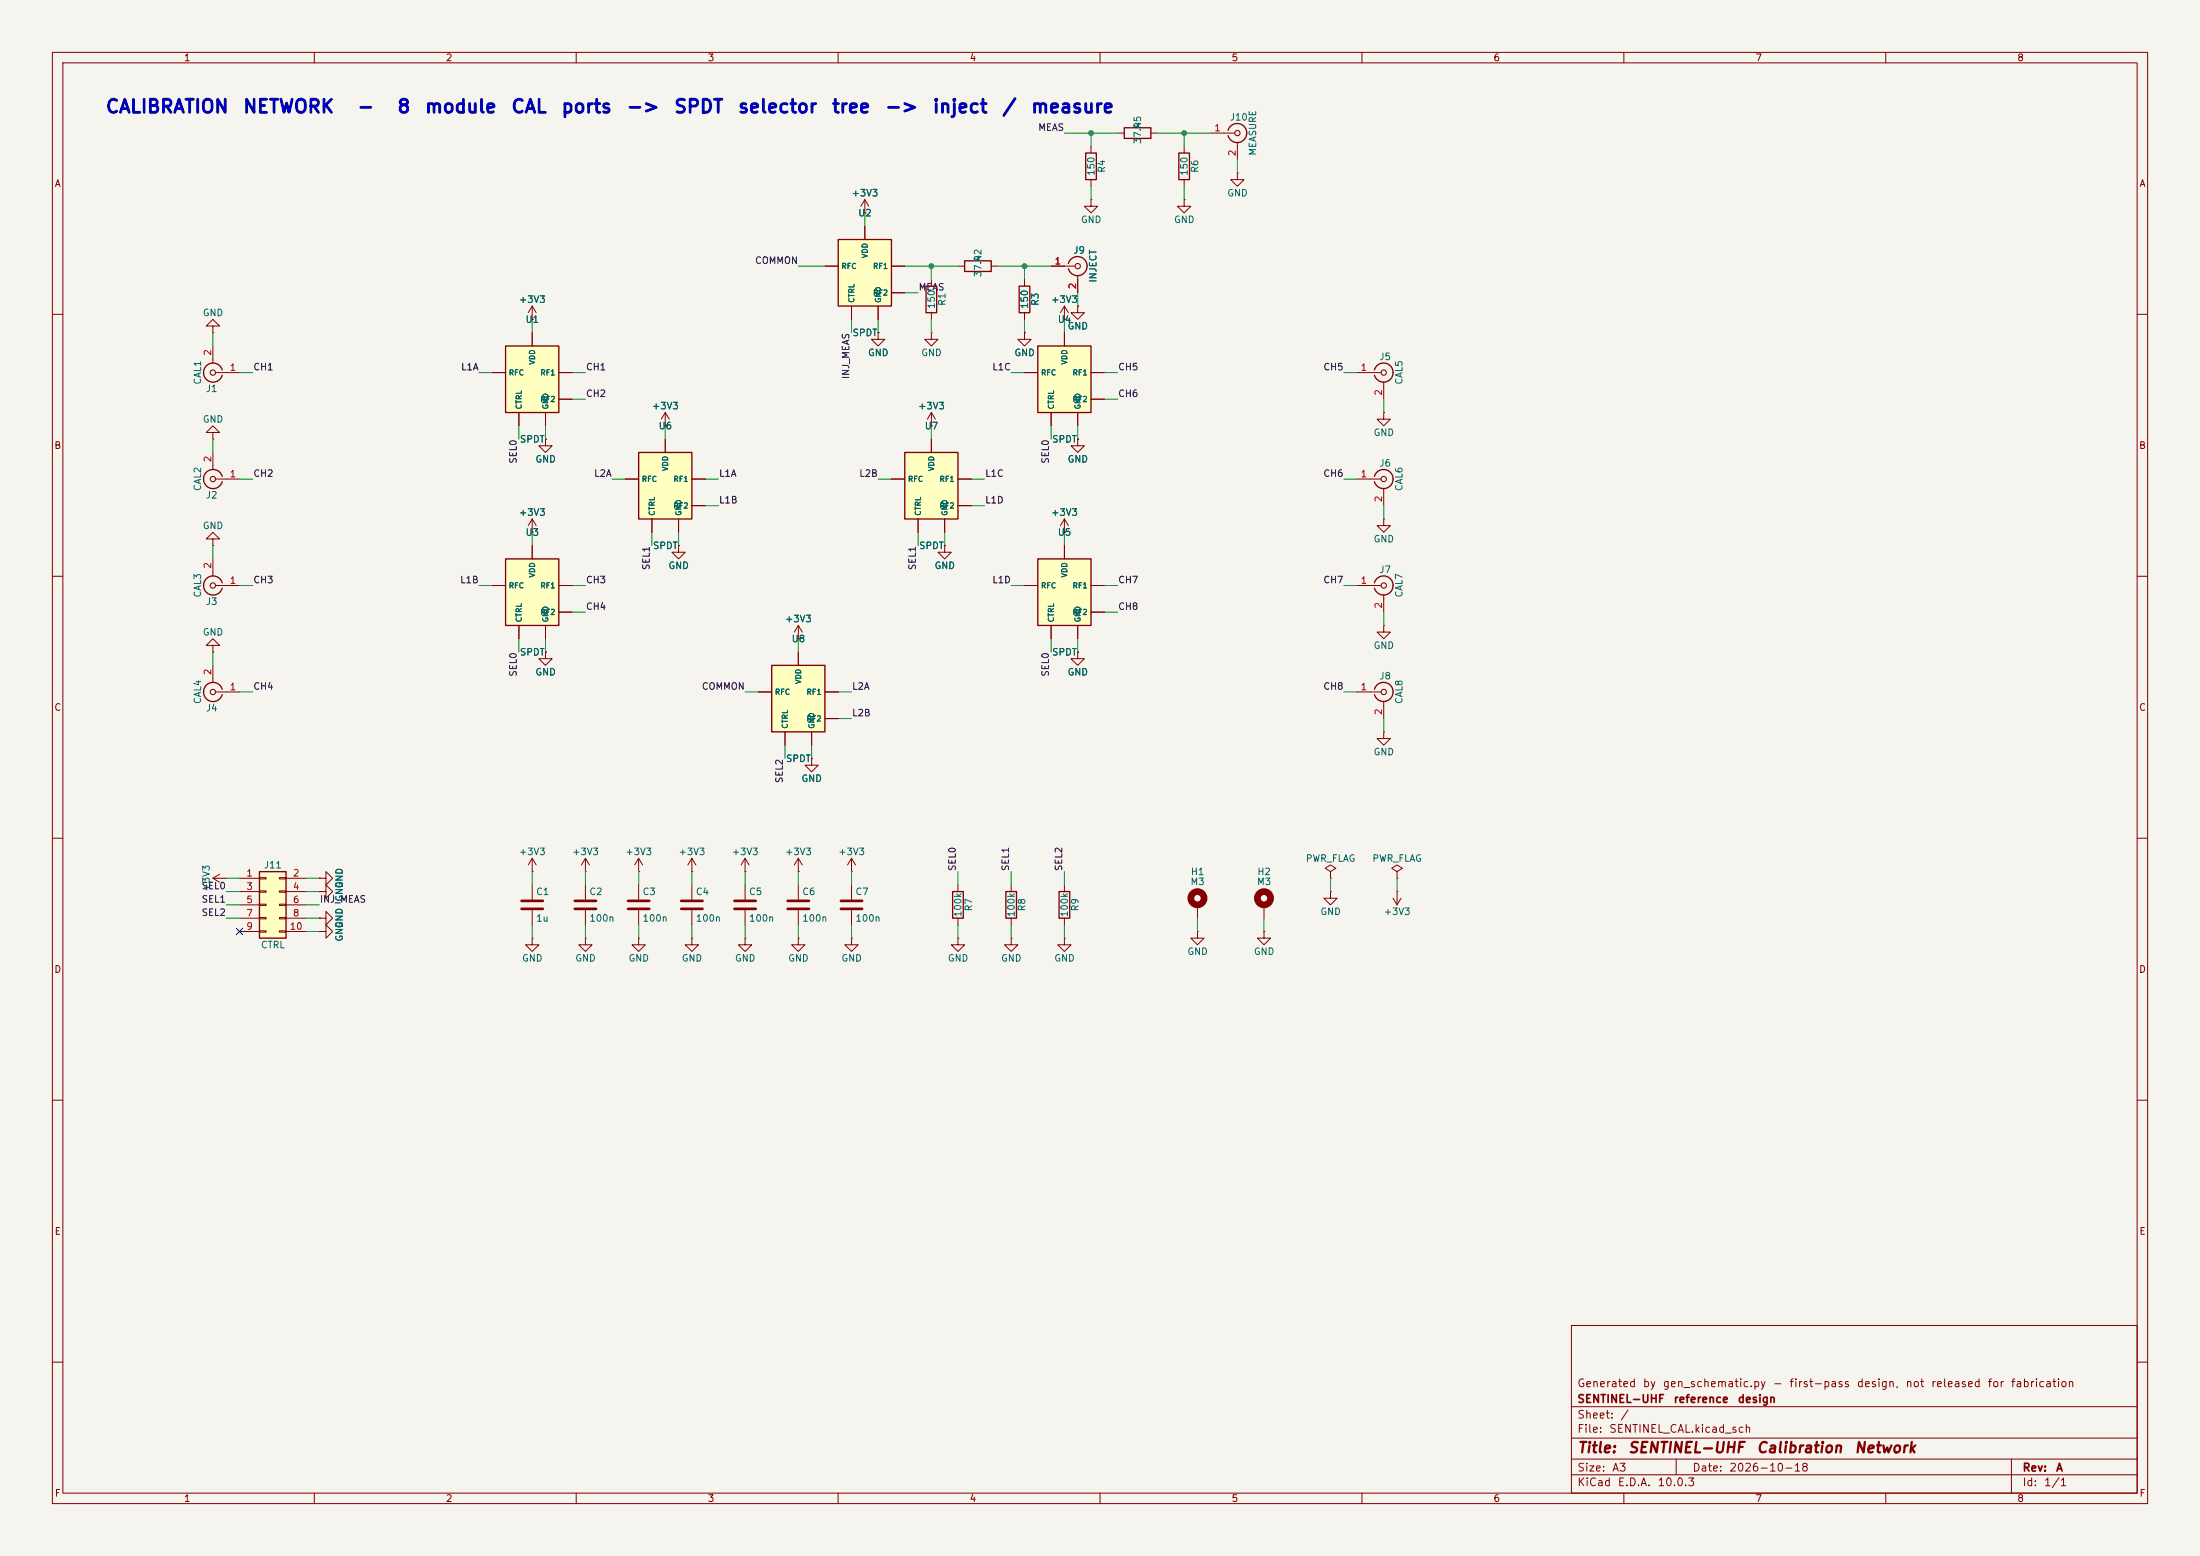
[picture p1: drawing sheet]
<svg xmlns="http://www.w3.org/2000/svg" width="420mm" height="297mm" viewBox="0 0 420 297" stroke-linecap="round" stroke-linejoin="round" font-family="sans-serif">
<path d="M0 0h420v297h-420z" fill="#f5f4ef" stroke="#f5f4ef" stroke-width=".19"/>
<g fill="none" stroke="#840000" stroke-width=".19">
<path d="M10 10h400v277h-400zM12 12h396v273h-396zM60 10v2M110 10v2M160 10v2M210 10v2M260 10v2M310 10v2M360 10v2M10 60h2M40.6 66v3.3M41.1 71.1h4.6"/>
<path d="M127 78.7l-.8 1.3M127 78.7l.8 1.3M127 78.7v2.6M408 60h2M40.6 82.6h1.3l-1.3-1.3-1.2 1.3h1.2v1.2M40.6 83.8h.1M40.6 86.4v3.3M41.1 91.4h4.6M127 81.3h.1M10 110h2M40.6 102.9h1.3l-1.3-1.3-1.2 1.3h1.2v1.2M40.6 104.1h.1"/>
<path d="M40.6 106.7v3.3M41.1 111.8h4.6M408 110h2M40.6 123.2h1.3l-1.3-1.3-1.2 1.3h1.2v1.3M40.6 124.5h.1M40.6 127v3.3M41.1 132.1h4.6M259.1 132.1h4.6M264.2 139.7v1.3h1.2l-1.2 1.2-1.3-1.2h1.3M264.2 139.7h.1M264.2 133.9v3.3M10 160h2"/>
<path d="M154.9 144.8v1.3h1.3l-1.3 1.2-1.2-1.2h1.2M154.9 144.8h.1M408 160h2M40.6 167.6l1.3 .8M40.6 167.6h2.6M41.9 166.9l-1.3 .7M43.2 167.6h.1M132.1 166.4h.1M132.1 163.8v2.6M132.1 168.9v2.8M132.1 173.7v2.8M132.1 163.8l-.8 1.3"/>
<path d="M132.1 163.8l.7 1.3M142.2 166.4h.1M142.2 163.8l-.7 1.3M142.2 163.8l.8 1.3M142.2 163.8v2.6M152.4 179.1v1.2h1.3l-1.3 1.3-1.3-1.3h1.3M152.4 179.1h.1M152.4 166.4h.1M152.4 163.8v2.6M152.4 168.9v2.8M152.4 173.7v2.8M152.4 163.8l-.8 1.3"/>
<path d="M152.4 163.8l.8 1.3M162.6 179.1v1.2h1.2l-1.2 1.3-1.3-1.3h1.3M162.6 179.1h.1M162.6 166.4h.1M162.6 163.8v2.6M162.6 168.9v2.8M162.6 173.7v2.8M162.6 163.8l-.8 1.3M162.6 163.8l.7 1.3M182.9 179.1v1.2h1.2l-1.2 1.3-1.3-1.3h1.3M182.9 179.1h.1M182.9 168.9v1.3"/>
<path d="M182.9 175.3v1.2M193 179.1v1.2h1.3l-1.3 1.3-1.2-1.3h1.2M193 179.1h.1M193 168.9v1.3M193 175.3v1.2M203.2 179.1v1.2h1.3l-1.3 1.3-1.3-1.3h1.3M203.2 179.1h.1M203.2 168.9v1.3M203.2 175.3v1.2M228.6 177.8v1.3h1.3l-1.3 1.2-1.3-1.2h1.3M228.6 177.8h.1M228.6 172.7v2.6"/>
<path d="M241.3 177.8v1.3h1.3l-1.3 1.2-1.3-1.2h1.3M241.3 177.8h.1M241.3 172.7v2.6M10 210h2M408 210h2M300 253h108v32h-108zM10 260h2M300 278.5h108M300 274.5h108M300 268.5h108M320 278.5v3M384 278.5v6.5"/>
<path d="M408 260h2M60 285v2M110 285v2M160 285v2M210 285v2M260 285v2M300 281.5h108M310 285v2M360 285v2"/>
</g>
<path d="M42.4 70.6a1.81 1.81 0 0 0-2.8-1 1.81 1.81 0 0 0 0 3 1.81 1.81 0 0 0 2.8-1M42.4 90.9a1.81 1.81 0 0 0-2.8-.9 1.81 1.81 0 0 0 0 2.9 1.81 1.81 0 0 0 2.8-1M42.4 111.3a1.81 1.81 0 0 0-2.8-1 1.81 1.81 0 0 0 0 2.9 1.81 1.81 0 0 0 2.8-.9M42.4 131.6a1.81 1.81 0 0 0-2.8-1 1.81 1.81 0 0 0 0 3 1.81 1.81 0 0 0 2.8-1M262.4 131.6a1.81 1.81 0 0 1 2.8-1 1.81 1.81 0 0 1 0 2.9 1.81 1.81 0 0 1-2.8-.9M181.9 170.2h2v5.1h-2zM192 170.2h2.1v5.1h-2.1zM202.2 170.2h2v5.1h-2z" fill="none" stroke="#840000" stroke-width=".25"/>
<g fill="none" stroke="#840000" stroke-width=".2">
<circle cx="40.6" cy="71.1" r=".51"/>
<circle cx="40.6" cy="91.4" r=".51"/>
<circle cx="40.6" cy="111.8" r=".51"/>
<circle cx="40.6" cy="132.1" r=".51"/>
<circle cx="264.2" cy="132.1" r=".51"/>
</g>
<path d="M130 172h4.1M130 173.5h4.1M150.4 172h4M150.4 173.5h4M160.5 172h4.1M160.5 173.5h4.1" fill="none" stroke="#840000" stroke-width=".51"/>
<g fill="none" stroke="#840000" stroke-width="1.3">
<circle cx="228.6" cy="171.4" r="1.27"/>
<circle cx="241.3" cy="171.4" r="1.27"/>
</g>
<path d="M49.5 166.4h5.1v12.7h-5.1z" fill="#ffffc2"/>
<path d="M49.5 166.4h5.1v12.7h-5.1z" fill="none" stroke="#840000" stroke-width=".25"/>
<g fill="none" stroke="#840000" stroke-width=".19">
<path d="M45.7 167.6h3.8M45.7 170.2h3.8M45.7 172.7h3.8M45.7 175.3h3.8M45.7 177.8h3.8M49.5 167.5h1.3v.3h-1.3zM49.5 170.1h1.3v.2h-1.3zM49.5 172.6h1.3v.2h-1.3zM49.5 175.1h1.3v.3h-1.3zM49.5 177.7h1.3v.2h-1.3zM53.3 167.5h1.3v.3h-1.3zM53.3 170.1h1.3v.2h-1.3z"/>
<path d="M53.3 172.6h1.3v.2h-1.3zM53.3 175.1h1.3v.3h-1.3zM53.3 177.7h1.3v.2h-1.3zM54.6 167.6h3.8M54.6 170.2h3.8M54.6 172.7h3.8M54.6 175.3h3.8M54.6 177.8h3.8"/>
</g>
<path d="M198.1 106.7h10.2v12.7h-10.2z" fill="#ffffc2"/>
<path d="M198.1 106.7h10.2v12.7h-10.2z" fill="none" stroke="#840000" stroke-width=".25"/>
<g fill="none" stroke="#840000" stroke-width=".19">
<path d="M101.6 58.4l-.8 1.3M101.6 58.4l.8 1.3M101.6 58.4v2.6M101.6 61h.1M104.1 83.8v1.3h1.3l-1.3 1.3-1.2-1.3h1.2M104.1 83.8h.1M195.6 111.8h2.5M200.7 119.4v2.5M203.2 104.1v2.6M205.7 119.4v2.5M208.3 111.8h2.5M208.3 116.8h2.5"/>
<path d="M254 166.4l1-.7-1-.6-1 .6 1 .7v1.2M254 167.6h.1M254 170.2v1.3h1.3l-1.3 1.2-1.3-1.2h1.3M254 170.2h.1M265.9 171.5l.8 1.2M266.7 166.4l1-.7-1-.6-1 .6 1 .7v1.2M266.7 167.6h.1M266.7 170.2h.1M266.7 170.2v2.5M267.5 171.5l-.8 1.2"/>
</g>
<path d="M160 45.7h10.2v12.7h-10.2z" fill="#ffffc2"/>
<path d="M207.3 29.2h2v5.1h-2zM214.6 24.4h5.1v2h-5.1zM225 29.2h2.1v5.1h-2.1zM234.4 24.9a1.81 1.81 0 0 1 2.8-1 1.81 1.81 0 0 1 0 3 1.81 1.81 0 0 1-2.7-1M160 45.7h10.2v12.7h-10.2z" fill="none" stroke="#840000" stroke-width=".25"/>
<g fill="none" stroke="#840000" stroke-width=".19">
<path d="M165.1 38.1v2.5M165.1 38.1l-.8 1.3M165.1 38.1l.8 1.3M208.3 38.1v1.3h1.2l-1.2 1.2-1.3-1.2h1.3M208.3 38.1h.1M208.3 27.9v1.3M208.3 34.3v1.3M213.4 25.4h1.2M219.7 25.4h1.3M226.1 38.1v1.3h1.2l-1.2 1.2-1.3-1.2h1.3M226.1 38.1h.1M226.1 27.9v1.3"/>
<path d="M226.1 34.3v1.3M231.1 25.4h4.6M236.2 33v1.3h1.3l-1.3 1.3-1.3-1.3h1.3M236.2 33h.1M236.2 27.2v3.3M157.5 50.8h2.5M162.6 58.4v2.6M165.1 40.6h.1M165.1 43.2v2.5M167.6 58.4v2.6M170.2 50.8h2.5M170.2 55.9h2.5"/>
<path d="M40.6 62.2h1.3l-1.3-1.2-1.2 1.2h1.2v1.3M40.6 63.5h.1M167.6 63.5v1.3h1.3l-1.3 1.2-1.2-1.2h1.2M167.6 63.5h.1M129.5 104.1v1.3h1.3l-1.3 1.3-1.2-1.3h1.2M129.5 104.1h.1"/>
</g>
<circle cx="236.2" cy="25.4" r=".51" fill="none" stroke="#840000" stroke-width=".2"/>
<path d="M172.7 86.4h10.2v12.7h-10.2z" fill="#ffffc2"/>
<path d="M172.7 86.4h10.2v12.7h-10.2z" fill="none" stroke="#840000" stroke-width=".25"/>
<path d="M170.2 91.4h2.5M175.3 99.1v2.5M177.8 83.8v2.6M180.3 99.1v2.5M182.9 91.4h2.5M182.9 96.5h2.5" fill="none" stroke="#840000" stroke-width=".19"/>
<path d="M96.5 106.7h10.2v12.7h-10.2z" fill="#ffffc2"/>
<path d="M96.5 106.7h10.2v12.7h-10.2z" fill="none" stroke="#840000" stroke-width=".25"/>
<path d="M101.6 99.1v2.5M101.6 99.1l-.8 1.2M101.6 99.1l.8 1.2M94 111.8h2.5M99.1 119.4v2.5M101.6 101.6h.1M101.6 104.1v2.6M104.1 119.4v2.5M106.7 111.8h2.5M106.7 116.8h2.5M104.1 124.5v1.2h1.3l-1.3 1.3-1.2-1.3h1.2M104.1 124.5h.1" fill="none" stroke="#840000" stroke-width=".19"/>
<path d="M147.3 127h10.2v12.7h-10.2z" fill="#ffffc2"/>
<path d="M147.3 127h10.2v12.7h-10.2z" fill="none" stroke="#840000" stroke-width=".25"/>
<path d="M152.4 119.4v2.5M152.4 119.4l-.8 1.3M152.4 119.4l.8 1.3M180.3 104.1v1.3h1.3l-1.3 1.3-1.2-1.3h1.2M180.3 104.1h.1M144.8 132.1h2.5M149.9 139.7v2.5M152.4 121.9h.1M152.4 124.5v2.5M154.9 139.7v2.5M157.5 132.1h2.5M157.5 137.2h2.5" fill="none" stroke="#840000" stroke-width=".19"/>
<path d="M96.5 66h10.2v12.7h-10.2z" fill="#ffffc2"/>
<path d="M96.5 66h10.2v12.7h-10.2zM262.4 90.9a1.81 1.81 0 0 1 2.8-1 1.81 1.81 0 0 1 0 3 1.81 1.81 0 0 1-2.8-1M262.4 111.3a1.81 1.81 0 0 1 2.8-1 1.81 1.81 0 0 1 0 2.9 1.81 1.81 0 0 1-2.8-.9" fill="none" stroke="#840000" stroke-width=".25"/>
<g fill="none" stroke="#840000" stroke-width=".19">
<path d="M94 71.1h2.5M99.1 78.7v2.6M101.6 63.5v2.5M104.1 78.7v2.6M106.7 71.1h2.5M106.7 76.2h2.5M259.1 91.4h4.6M264.2 99.1v1.2h1.2l-1.2 1.3-1.3-1.3h1.3M264.2 99.1h.1M264.2 93.2v3.3M259.1 111.8h4.6M264.2 113.5v3.3"/>
<path d="M205.7 124.5v1.2h1.3l-1.3 1.3-1.2-1.3h1.2M205.7 124.5h.1"/>
</g>
<g fill="none" stroke="#840000" stroke-width=".2">
<circle cx="264.2" cy="91.4" r=".51"/>
<circle cx="264.2" cy="111.8" r=".51"/>
</g>
<path d="M121.9 86.4h10.2v12.7h-10.2z" fill="#ffffc2"/>
<path d="M184.1 49.8h5.1v2h-5.1zM194.6 54.6h2v5.1h-2zM262.4 70.6a1.81 1.81 0 0 1 2.8-1 1.81 1.81 0 0 1 0 3 1.81 1.81 0 0 1-2.8-1M121.9 86.4h10.2v12.7h-10.2z" fill="none" stroke="#840000" stroke-width=".25"/>
<g fill="none" stroke="#840000" stroke-width=".19">
<path d="M182.9 50.8h1.2M189.2 50.8h1.3M195.6 53.3v1.3M195.6 59.7v1.3M259.1 71.1h4.6M264.2 78.7v1.3h1.2l-1.2 1.3-1.3-1.3h1.3M264.2 78.7h.1M264.2 72.9v3.3M119.4 91.4h2.5M124.5 99.1v2.5M127 83.8v2.6M129.5 99.1v2.5"/>
<path d="M132.1 91.4h2.5M132.1 96.5h2.5M203.2 99.1l-.8 1.2M203.2 99.1l.8 1.2M203.2 99.1v2.5M205.7 83.8v1.3h1.3l-1.3 1.3-1.2-1.3h1.2M205.7 83.8h.1M203.2 101.6h.1M264.2 119.4v1.3h1.2l-1.2 1.2-1.3-1.2h1.3M264.2 119.4h.1M61 167.6h1.2v-1.2l1.3 1.2-1.3 1.3v-1.3M61 167.6h.1"/>
<path d="M61 170.2h1.2v-1.3l1.3 1.3-1.3 1.3v-1.3M61 170.2h.1M111.8 179.1v1.2h1.2l-1.2 1.3-1.3-1.3h1.3M111.8 179.1h.1M111.8 166.4h.1M111.8 163.8v2.6M111.8 168.9v2.8M111.8 173.7v2.8M111.8 163.8l-.8 1.3M111.8 163.8l.7 1.3M121.9 166.4h.1M121.9 179.1v1.2h1.3l-1.3 1.3-1.3-1.3h1.3"/>
<path d="M121.9 179.1h.1M121.9 163.8l-.7 1.3M121.9 163.8l.8 1.3M121.9 163.8v2.6M121.9 168.9v2.8M121.9 173.7v2.8"/>
</g>
<circle cx="264.2" cy="71.1" r=".51" fill="none" stroke="#840000" stroke-width=".2"/>
<path d="M109.7 172h4.1M109.7 173.5h4.1M119.9 172h4.1M119.9 173.5h4.1" fill="none" stroke="#840000" stroke-width=".51"/>
<path d="M198.1 66h10.2v12.7h-10.2z" fill="#ffffc2"/>
<path d="M176.8 54.6h2v5.1h-2zM204 50.3a1.81 1.81 0 0 1 2.7-1 1.81 1.81 0 0 1 .1 3 1.81 1.81 0 0 1-2.8-1M198.1 66h10.2v12.7h-10.2z" fill="none" stroke="#840000" stroke-width=".25"/>
<g fill="none" stroke="#840000" stroke-width=".19">
<path d="M157.5 50.8h2.5M162.6 58.4v2.6M165.1 40.6h.1M165.1 43.2v2.5M167.6 58.4v2.6M170.2 50.8h2.5M170.2 55.9h2.5M177.8 53.3v1.3M177.8 59.7v1.3M195.6 53.3v1.3M195.6 59.7v1.3M200.7 50.8h4.5"/>
<path d="M203.2 58.4v2.6M203.2 58.4l-.8 1.3M203.2 58.4l.8 1.3M205.7 58.4v1.3h1.3l-1.3 1.3-1.2-1.3h1.2M205.7 58.4h.1M205.7 52.6v3.3M94 71.1h2.5M99.1 78.7v2.6M101.6 61h.1M101.6 63.5v2.5M104.1 78.7v2.6M106.7 71.1h2.5"/>
<path d="M106.7 76.2h2.5M167.6 63.5h.1M177.8 63.5v1.3h1.3l-1.3 1.2-1.3-1.2h1.3M177.8 63.5h.1M177.8 78.7v2.6M177.8 78.7l-.8 1.3M177.8 78.7l.8 1.3M195.6 63.5v1.3h1.2l-1.2 1.2-1.3-1.2h1.3M195.6 63.5h.1M195.6 71.1h2.5M200.7 78.7v2.6M203.2 61h.1"/>
<path d="M203.2 63.5v2.5M205.7 78.7v2.6M208.3 71.1h2.5M208.3 76.2h2.5M104.1 83.8h.1M119.4 91.4h2.5M124.5 99.1v2.5M127 81.3h.1M127 83.8v2.6M129.5 99.1v2.5M132.1 91.4h2.5M132.1 96.5h2.5"/>
<path d="M170.2 91.4h2.5M175.3 99.1v2.5M177.8 81.3h.1M177.8 83.8v2.6M180.3 99.1v2.5M182.9 91.4h2.5M182.9 96.5h2.5M205.7 83.8h.1M94 111.8h2.5M99.1 119.4v2.5M101.6 101.6h.1M101.6 104.1v2.6"/>
<path d="M104.1 119.4v2.5M106.7 111.8h2.5M106.7 116.8h2.5M129.5 104.1h.1M180.3 104.1h.1M195.6 111.8h2.5M200.7 119.4v2.5M203.2 101.6h.1M203.2 104.1v2.6M205.7 119.4v2.5M208.3 111.8h2.5M208.3 116.8h2.5"/>
<path d="M104.1 124.5h.1M144.8 132.1h2.5M149.9 139.7v2.5M152.4 121.9h.1M152.4 124.5v2.5M154.9 139.7v2.5M157.5 132.1h2.5M157.5 137.2h2.5M205.7 124.5h.1M154.9 144.8h.1M61 175.3h1.2v-1.3l1.3 1.3-1.3 1.2v-1.2M61 175.3h.1"/>
<path d="M61 177.8h1.2v-1.3l1.3 1.3-1.3 1.3v-1.3M61 177.8h.1M61 167.6h.1M61 170.2h.1M101.6 179.1v1.2h1.3l-1.3 1.3-1.3-1.3h1.3M101.6 179.1h.1M101.6 166.4h.1M101.6 163.8l-.8 1.3M101.6 163.8l.8 1.3M101.6 163.8v2.6M101.6 168.9v2.8M101.6 173.7v2.8"/>
<path d="M132.1 179.1v1.2h1.2l-1.2 1.3-1.3-1.3h1.3M132.1 179.1h.1M142.2 179.1v1.2h1.3l-1.3 1.3-1.2-1.3h1.2M142.2 179.1h.1M142.2 168.9v2.8M142.2 173.7v2.8"/>
</g>
<path d="M99.6 172h4M99.6 173.5h4M140.2 172h4.1M140.2 173.5h4.1" fill="none" stroke="#840000" stroke-width=".51"/>
<circle cx="205.7" cy="50.8" r=".51" fill="none" stroke="#840000" stroke-width=".2"/>
<g fill="none" stroke="#009600" stroke-width=".19">
<path d="M203.2 25.4h10.2M208.3 25.4v2.5M208.3 35.6v2.5M221 25.4h10.1M226.1 25.4v2.5M226.1 35.6v2.5M236.2 30.5v2.5M152.4 50.8h5.1M165.1 40.6v2.6M172.7 55.9h2.6M172.7 50.8h10.2M177.8 50.8v2.5"/>
<path d="M190.5 50.8h10.2M195.6 50.8v2.5M205.7 55.9v2.5M40.6 63.5v2.5M45.7 71.1h2.6M91.4 71.1h2.6M101.6 61v2.5M109.2 71.1h2.6M109.2 76.2h2.6M162.6 61v2.5M167.6 61v2.5M177.8 61v2.5"/>
<path d="M193 71.1h2.6M195.6 61v2.5M203.2 61v2.5M210.8 71.1h2.6M210.8 76.2h2.6M256.5 71.1h2.6M264.2 76.2v2.5M40.6 83.8v2.6M45.7 91.4h2.6M99.1 81.3v2.5M104.1 81.3v2.5M116.8 91.4h2.6"/>
<path d="M127 81.3v2.5M134.6 91.4h2.6M134.6 96.5h2.6M167.6 91.4h2.6M177.8 81.3v2.5M185.4 91.4h2.6M185.4 96.5h2.6M200.7 81.3v2.5M205.7 81.3v2.5M256.5 91.4h2.6M264.2 96.5v2.6M40.6 104.1v2.6"/>
<path d="M45.7 111.8h2.6M91.4 111.8h2.6M101.6 101.6v2.5M109.2 116.8h2.6M109.2 111.8h2.6M124.5 101.6v2.5M129.5 101.6v2.5M175.3 101.6v2.5M180.3 101.6v2.5M193 111.8h2.6M203.2 101.6v2.5M210.8 116.8h2.6"/>
<path d="M210.8 111.8h2.6M256.5 111.8h2.6M264.2 116.8v2.6M40.6 124.5v2.5M45.7 132.1h2.6M99.1 121.9v2.6M104.1 121.9v2.6M142.2 132.1h2.6M152.4 121.9v2.6M160 132.1h2.6M160 137.2h2.6M200.7 121.9v2.6"/>
<path d="M205.7 121.9v2.6M256.5 132.1h2.6M264.2 137.2v2.5M149.9 142.2v2.6M154.9 142.2v2.6M43.2 172.7h2.5M43.2 167.6h2.5M43.2 170.2h2.5M43.2 175.3h2.5M58.4 172.7h2.6M58.4 167.6h2.6M58.4 170.2h2.6"/>
<path d="M58.4 177.8h2.6M58.4 175.3h2.6M101.6 166.4v2.5M101.6 176.5v2.6M111.8 166.4v2.5M111.8 176.5v2.6M121.9 166.4v2.5M121.9 176.5v2.6M132.1 166.4v2.5M132.1 176.5v2.6M142.2 166.4v2.5M142.2 176.5v2.6"/>
<path d="M152.4 166.4v2.5M152.4 176.5v2.6M162.6 166.4v2.5M162.6 176.5v2.6M182.9 166.4v2.5M182.9 176.5v2.6M193 166.4v2.5M193 176.5v2.6M203.2 166.4v2.5M203.2 176.5v2.6M228.6 175.3v2.5M241.3 175.3v2.5"/>
<path d="M254 167.6v2.6M266.7 167.6v2.6"/>
</g>
<path d="M45.1 177.2l1.2 1.2M46.3 177.2l-1.2 1.2" fill="none" stroke="#000084" stroke-width=".19"/>
<g fill="#009600" stroke="#009600" stroke-width=".19">
<circle cx="195.6" cy="50.8" r=".46"/>
<circle cx="177.8" cy="50.8" r=".46"/>
<circle cx="226.1" cy="25.4" r=".46"/>
<circle cx="208.3" cy="25.4" r=".46"/>
</g>
<g font-size="2.5" fill="#0000c2">
<text x="20" y="22.2">CALIBRATION</text>
<text x="46.2" y="22.2">NETWORK</text>
<text x="68" y="22.2">-</text>
<text x="75.7" y="22.2">8</text>
<text x="81" y="22.2">module</text>
<text x="97.4" y="22.2">CAL</text>
<text x="107" y="22.2">ports</text>
<text x="119.4" y="22.2">-&gt;</text>
<text x="128.5" y="22.2">SPDT</text>
<text x="140.7" y="22.2">selector</text>
<text x="158.6" y="22.2">tree</text>
<text x="168.8" y="22.2">-&gt;</text>
<text x="177.9" y="22.2">inject</text>
<text x="191.1" y="22.2">/</text>
<text x="196.7" y="22.2">measure</text>
</g>
<g font-size="2" fill="#840000">
<text x="301" y="277.8">Title:</text>
<text x="310.7" y="277.8">SENTINEL-UHF</text>
<text x="335.2" y="277.8">Calibration</text>
<text x="353.9" y="277.8">Network</text>
</g>
<g font-size="1.5" fill="#840000">
<text x="301" y="268.1">SENTINEL-UHF</text>
<text x="301" y="265.1">Generated</text>
<text x="313.5" y="265.1">by</text>
<text x="317.3" y="265.1">gen_schematic.py</text>
<text x="319.4" y="268.1">reference</text>
<text x="331.6" y="268.1">design</text>
<text x="338.3" y="265.1">-</text>
<text x="341.5" y="265.1">first-pass</text>
<text x="354.3" y="265.1">design,</text>
<text x="363.6" y="265.1">not</text>
<text x="368.5" y="265.1">released</text>
<text x="379.3" y="265.1">for</text>
<text x="383.8" y="265.1">fabrication</text>
<text x="301" y="273.8">File:</text>
<text x="301" y="271.1">Sheet:</text>
<text x="307.1" y="273.8">SENTINEL_CAL.kicad_sch</text>
<text x="309.2" y="271.1">/</text>
<text x="301" y="281.2">Size:</text>
<text x="307.6" y="281.2">A3</text>
<text x="323" y="281.2">Date:</text>
<text x="330" y="281.2">2026-10-18</text>
<text x="386" y="281.2">Rev:</text>
<text x="392.4" y="281.2">A</text>
<text x="301" y="284">KiCad</text>
<text x="308.7" y="284">E.D.A.</text>
<text x="316.3" y="284">10.0.3</text>
<text x="386" y="284">Id:</text>
<text x="390.1" y="284">1/1</text>
</g>
<g font-size="1.3" fill="#840000">
<text x="35" y="12">1</text>
<text x="85" y="12">2</text>
<text x="135" y="12">3</text>
<text x="185" y="12">4</text>
<text x="235" y="12">5</text>
<text x="285" y="12">6</text>
<text x="335" y="12">7</text>
<text x="385" y="12">8</text>
<text x="10.3" y="36">A</text>
<text x="408.3" y="36">A</text>
<text x="10.3" y="86">B</text>
<text x="408.2" y="86">B</text>
<text x="10.3" y="136">C</text>
<text x="408.2" y="136">C</text>
<text x="10.3" y="186">D</text>
<text x="408.2" y="186">D</text>
<text x="10.3" y="236">E</text>
<text x="408.3" y="236">E</text>
<text x="10.3" y="286">F</text>
<text x="35" y="287">1</text>
<text x="85" y="287">2</text>
<text x="135" y="287">3</text>
<text x="185" y="287">4</text>
<text x="235" y="287">5</text>
<text x="285" y="287">6</text>
<text x="335" y="287">7</text>
<text x="385" y="287">8</text>
<text x="408.3" y="286">F</text>
</g>
<g font-size="1.3" fill="#006464">
<text x="234.7" y="23.3">J10</text>
<text x="218.1" y="27.6" transform="rotate(-90 218.1 27.6)">37.4</text>
<text x="218.1" y="24.7" transform="rotate(-90 218.1 24.7)">R5</text>
<text x="240.1" y="29.8" transform="rotate(-90 240.1 29.8)">MEASURE</text>
<text x="209.3" y="33.7" transform="rotate(-90 209.3 33.7)">150</text>
<text x="211.3" y="33.1" transform="rotate(-90 211.3 33.1)">R4</text>
<text x="227" y="33.7" transform="rotate(-90 227 33.7)">150</text>
<text x="229.1" y="33.1" transform="rotate(-90 229.1 33.1)">R6</text>
<text x="162.5" y="37.8">+3V3</text>
<text x="163.7" y="41.6">U2</text>
<text x="234.2" y="37.8">GND</text>
<text x="206.2" y="42.9">GND</text>
<text x="224" y="42.9">GND</text>
<text x="187.7" y="53" transform="rotate(-90 187.7 53)">37.4</text>
<text x="187.7" y="50.1" transform="rotate(-90 187.7 50.1)">R2</text>
<text x="204.8" y="48.7">J9</text>
<text x="99" y="58.1">+3V3</text>
<text x="178.8" y="59.1" transform="rotate(-90 178.8 59.1)">150</text>
<text x="180.8" y="58.5" transform="rotate(-90 180.8 58.5)">R1</text>
<text x="196.6" y="59.1" transform="rotate(-90 196.6 59.1)">150</text>
<text x="198.6" y="58.5" transform="rotate(-90 198.6 58.5)">R3</text>
<text x="200.6" y="58.1">+3V3</text>
<text x="209.6" y="54" transform="rotate(-90 209.6 54)">INJECT</text>
<text x="38.6" y="60.7">GND</text>
<text x="100.2" y="61.9">U1</text>
<text x="162.6" y="64.5">SPDT</text>
<text x="201.8" y="61.9">U4</text>
<text x="203.7" y="63.2">GND</text>
<text x="165.6" y="68.3">GND</text>
<text x="175.8" y="68.3">GND</text>
<text x="193.5" y="68.3">GND</text>
<text x="263.2" y="69">J5</text>
<text x="38.7" y="73.5" transform="rotate(-90 38.7 73.5)">CAL1</text>
<text x="39.2" y="75.1">J1</text>
<text x="268.1" y="73.5" transform="rotate(-90 268.1 73.5)">CAL5</text>
<text x="38.6" y="81">GND</text>
<text x="124.4" y="78.4">+3V3</text>
<text x="125.6" y="82.3">U6</text>
<text x="175.2" y="78.4">+3V3</text>
<text x="176.4" y="82.3">U7</text>
<text x="262.1" y="83.5">GND</text>
<text x="99.1" y="84.8">SPDT</text>
<text x="102.1" y="88.6">GND</text>
<text x="200.7" y="84.8">SPDT</text>
<text x="203.7" y="88.6">GND</text>
<text x="263.2" y="89.4">J6</text>
<text x="38.7" y="93.8" transform="rotate(-90 38.7 93.8)">CAL2</text>
<text x="39.2" y="95.5">J2</text>
<text x="268.1" y="93.8" transform="rotate(-90 268.1 93.8)">CAL6</text>
<text x="38.6" y="101.3">GND</text>
<text x="99" y="98.8">+3V3</text>
<text x="200.6" y="98.8">+3V3</text>
<text x="100.2" y="102.6">U3</text>
<text x="124.5" y="105.1">SPDT</text>
<text x="175.3" y="105.1">SPDT</text>
<text x="201.8" y="102.6">U5</text>
<text x="262.1" y="103.8">GND</text>
<text x="127.5" y="108.9">GND</text>
<text x="178.3" y="108.9">GND</text>
<text x="263.2" y="109.7">J7</text>
<text x="38.7" y="114.2" transform="rotate(-90 38.7 114.2)">CAL3</text>
<text x="39.2" y="115.8">J3</text>
<text x="149.8" y="119.1">+3V3</text>
<text x="268.1" y="114.2" transform="rotate(-90 268.1 114.2)">CAL7</text>
<text x="38.6" y="121.6">GND</text>
<text x="99.1" y="125.4">SPDT</text>
<text x="151" y="122.9">U8</text>
<text x="200.7" y="125.4">SPDT</text>
<text x="262.1" y="124.2">GND</text>
<text x="102.1" y="129.2">GND</text>
<text x="203.7" y="129.2">GND</text>
<text x="263.2" y="130">J8</text>
<text x="38.7" y="134.5" transform="rotate(-90 38.7 134.5)">CAL4</text>
<text x="39.2" y="136.1">J4</text>
<text x="268.1" y="134.5" transform="rotate(-90 268.1 134.5)">CAL8</text>
<text x="149.9" y="145.8">SPDT</text>
<text x="152.9" y="149.6">GND</text>
<text x="262.1" y="144.5">GND</text>
<text x="50.3" y="166.1">J11</text>
<text x="99" y="163.5">+3V3</text>
<text x="109.1" y="163.5">+3V3</text>
<text x="119.3" y="163.5">+3V3</text>
<text x="129.4" y="163.5">+3V3</text>
<text x="139.6" y="163.5">+3V3</text>
<text x="149.8" y="163.5">+3V3</text>
<text x="159.9" y="163.5">+3V3</text>
<text x="227.2" y="167.3">H1</text>
<text x="239.9" y="167.3">H2</text>
<text x="249.2" y="164.8">PWR_FLAG</text>
<text x="261.9" y="164.8">PWR_FLAG</text>
<text x="40.3" y="170.3" transform="rotate(-90 40.3 170.3)">+3V3</text>
<text x="65.7" y="169.7" transform="rotate(-90 65.7 169.7)">GND</text>
<text x="102.2" y="171.2">C1</text>
<text x="112.4" y="171.2">C2</text>
<text x="122.6" y="171.2">C3</text>
<text x="132.7" y="171.2">C4</text>
<text x="142.9" y="171.2">C5</text>
<text x="153" y="171.2">C6</text>
<text x="163.2" y="171.2">C7</text>
<text x="227.2" y="169.2">M3</text>
<text x="239.9" y="169.2">M3</text>
<text x="65.7" y="177.3" transform="rotate(-90 65.7 177.3)">GND</text>
<text x="102.2" y="176.2">1u</text>
<text x="112.4" y="176.2">100n</text>
<text x="122.6" y="176.2">100n</text>
<text x="132.7" y="176.2">100n</text>
<text x="142.9" y="176.2">100n</text>
<text x="153" y="176.2">100n</text>
<text x="163.2" y="176.2">100n</text>
<text x="183.9" y="175.1" transform="rotate(-90 183.9 175.1)">100k</text>
<text x="185.9" y="174.1" transform="rotate(-90 185.9 174.1)">R7</text>
<text x="194" y="175.1" transform="rotate(-90 194 175.1)">100k</text>
<text x="196" y="174.1" transform="rotate(-90 196 174.1)">R8</text>
<text x="204.2" y="175.1" transform="rotate(-90 204.2 175.1)">100k</text>
<text x="206.2" y="174.1" transform="rotate(-90 206.2 174.1)">R9</text>
<text x="252" y="175">GND</text>
<text x="264.1" y="175">+3V3</text>
<text x="49.7" y="181.3">CTRL</text>
<text x="99.6" y="183.9">GND</text>
<text x="109.7" y="183.9">GND</text>
<text x="119.9" y="183.9">GND</text>
<text x="130" y="183.9">GND</text>
<text x="140.2" y="183.9">GND</text>
<text x="150.4" y="183.9">GND</text>
<text x="160.5" y="183.9">GND</text>
<text x="180.8" y="183.9">GND</text>
<text x="191" y="183.9">GND</text>
<text x="201.2" y="183.9">GND</text>
<text x="226.6" y="182.6">GND</text>
<text x="239.3" y="182.6">GND</text>
</g>
<g font-size="1.3" fill="#0f0f0f">
<text x="198.1" y="25.3">MEAS</text>
<text x="144" y="50.7">COMMON</text>
<text x="175.3" y="55.8">MEAS</text>
<text x="48.3" y="71">CH1</text>
<text x="87.9" y="71">L1A</text>
<text x="111.8" y="71">CH1</text>
<text x="189.3" y="71">L1C</text>
<text x="213.4" y="71">CH5</text>
<text x="252.5" y="71">CH5</text>
<text x="111.8" y="76.1">CH2</text>
<text x="162.4" y="72.5" transform="rotate(-90 162.4 72.5)">INJ_MEAS</text>
<text x="213.4" y="76.1">CH6</text>
<text x="98.9" y="88.6" transform="rotate(-90 98.9 88.6)">SEL0</text>
<text x="200.5" y="88.6" transform="rotate(-90 200.5 88.6)">SEL0</text>
<text x="48.3" y="91.3">CH2</text>
<text x="113.3" y="91.3">L2A</text>
<text x="137.2" y="91.3">L1A</text>
<text x="163.9" y="91.3">L2B</text>
<text x="188" y="91.3">L1C</text>
<text x="252.5" y="91.3">CH6</text>
<text x="137.2" y="96.4">L1B</text>
<text x="188" y="96.4">L1D</text>
<text x="48.3" y="111.6">CH3</text>
<text x="87.7" y="111.6">L1B</text>
<text x="111.8" y="111.6">CH3</text>
<text x="124.3" y="108.9" transform="rotate(-90 124.3 108.9)">SEL1</text>
<text x="175.1" y="108.9" transform="rotate(-90 175.1 108.9)">SEL1</text>
<text x="189.3" y="111.6">L1D</text>
<text x="213.4" y="111.6">CH7</text>
<text x="252.5" y="111.6">CH7</text>
<text x="111.8" y="116.7">CH4</text>
<text x="213.4" y="116.7">CH8</text>
<text x="48.3" y="132">CH4</text>
<text x="98.9" y="129.3" transform="rotate(-90 98.9 129.3)">SEL0</text>
<text x="133.9" y="132">COMMON</text>
<text x="162.6" y="132">L2A</text>
<text x="200.5" y="129.3" transform="rotate(-90 200.5 129.3)">SEL0</text>
<text x="252.5" y="132">CH8</text>
<text x="162.6" y="137">L2B</text>
<text x="149.7" y="149.6" transform="rotate(-90 149.7 149.6)">SEL2</text>
<text x="182.8" y="166.4" transform="rotate(-90 182.8 166.4)">SEL0</text>
<text x="192.9" y="166.4" transform="rotate(-90 192.9 166.4)">SEL1</text>
<text x="203.1" y="166.4" transform="rotate(-90 203.1 166.4)">SEL2</text>
<text x="38.4" y="172.6">SEL1</text>
<text x="38.4" y="170.1">SEL0</text>
<text x="61" y="172.6">INJ_MEAS</text>
<text x="38.4" y="175.1">SEL2</text>
</g>
<g font-size="1.3" fill="#a90000">
<text x="231.7" y="25.4">1</text>
<text x="236.2" y="29.9" transform="rotate(-90 236.2 29.9)">2</text>
<text x="201.2" y="50.8">1</text>
<text x="205.7" y="55.3" transform="rotate(-90 205.7 55.3)">2</text>
<text x="40.6" y="68" transform="rotate(-90 40.6 68)">2</text>
<text x="43.7" y="71.1">1</text>
<text x="259.6" y="71.1">1</text>
<text x="264.1" y="75.6" transform="rotate(-90 264.1 75.6)">2</text>
<text x="40.6" y="88.3" transform="rotate(-90 40.6 88.3)">2</text>
<text x="43.7" y="91.4">1</text>
<text x="259.6" y="91.4">1</text>
<text x="264.1" y="96" transform="rotate(-90 264.1 96)">2</text>
<text x="40.6" y="108.7" transform="rotate(-90 40.6 108.7)">2</text>
<text x="43.7" y="111.7">1</text>
<text x="259.6" y="111.7">1</text>
<text x="264.1" y="116.3" transform="rotate(-90 264.1 116.3)">2</text>
<text x="40.6" y="129" transform="rotate(-90 40.6 129)">2</text>
<text x="43.7" y="132.1">1</text>
<text x="259.6" y="132.1">1</text>
<text x="264.1" y="136.6" transform="rotate(-90 264.1 136.6)">2</text>
<text x="46.9" y="167.6">1</text>
<text x="55.8" y="167.6">2</text>
<text x="46.9" y="170.2">3</text>
<text x="46.9" y="172.7">5</text>
<text x="55.8" y="170.2">4</text>
<text x="55.8" y="172.7">6</text>
<text x="46.9" y="175.2">7</text>
<text x="46.9" y="177.8">9</text>
<text x="55.2" y="177.8">10</text>
<text x="55.8" y="175.2">8</text>
</g>
<g font-size="1" fill="#006464">
<text x="160.5" y="51.6">RFC</text>
<text x="165.9" y="49.4" transform="rotate(-90 165.9 49.4)">VDD</text>
<text x="166.6" y="51.6">RF1</text>
<text x="163.3" y="57.9" transform="rotate(-90 163.3 57.9)">CTRL</text>
<text x="166.6" y="56.7">RF2</text>
<text x="168.4" y="57.9" transform="rotate(-90 168.4 57.9)">GND</text>
<text x="97" y="71.9">RFC</text>
<text x="102.4" y="69.7" transform="rotate(-90 102.4 69.7)">VDD</text>
<text x="103.1" y="71.9">RF1</text>
<text x="198.6" y="71.9">RFC</text>
<text x="204" y="69.7" transform="rotate(-90 204 69.7)">VDD</text>
<text x="204.7" y="71.9">RF1</text>
<text x="103.1" y="77">RF2</text>
<text x="204.7" y="77">RF2</text>
<text x="99.8" y="78.2" transform="rotate(-90 99.8 78.2)">CTRL</text>
<text x="104.9" y="78.2" transform="rotate(-90 104.9 78.2)">GND</text>
<text x="201.4" y="78.2" transform="rotate(-90 201.4 78.2)">CTRL</text>
<text x="206.5" y="78.2" transform="rotate(-90 206.5 78.2)">GND</text>
<text x="122.4" y="92.2">RFC</text>
<text x="127.8" y="90" transform="rotate(-90 127.8 90)">VDD</text>
<text x="128.5" y="92.2">RF1</text>
<text x="173.2" y="92.2">RFC</text>
<text x="178.6" y="90" transform="rotate(-90 178.6 90)">VDD</text>
<text x="179.3" y="92.2">RF1</text>
<text x="125.2" y="98.6" transform="rotate(-90 125.2 98.6)">CTRL</text>
<text x="128.5" y="97.3">RF2</text>
<text x="130.3" y="98.6" transform="rotate(-90 130.3 98.6)">GND</text>
<text x="176" y="98.6" transform="rotate(-90 176 98.6)">CTRL</text>
<text x="179.3" y="97.3">RF2</text>
<text x="181.1" y="98.6" transform="rotate(-90 181.1 98.6)">GND</text>
<text x="97" y="112.5">RFC</text>
<text x="102.4" y="110.3" transform="rotate(-90 102.4 110.3)">VDD</text>
<text x="103.1" y="112.5">RF1</text>
<text x="198.6" y="112.5">RFC</text>
<text x="204" y="110.3" transform="rotate(-90 204 110.3)">VDD</text>
<text x="204.7" y="112.5">RF1</text>
<text x="99.8" y="118.9" transform="rotate(-90 99.8 118.9)">CTRL</text>
<text x="103.1" y="117.6">RF2</text>
<text x="104.9" y="118.9" transform="rotate(-90 104.9 118.9)">GND</text>
<text x="201.4" y="118.9" transform="rotate(-90 201.4 118.9)">CTRL</text>
<text x="204.7" y="117.6">RF2</text>
<text x="206.5" y="118.9" transform="rotate(-90 206.5 118.9)">GND</text>
<text x="153.2" y="130.7" transform="rotate(-90 153.2 130.7)">VDD</text>
<text x="147.8" y="132.9">RFC</text>
<text x="153.9" y="132.9">RF1</text>
<text x="153.9" y="137.9">RF2</text>
<text x="150.6" y="139.2" transform="rotate(-90 150.6 139.2)">CTRL</text>
<text x="155.7" y="139.2" transform="rotate(-90 155.7 139.2)">GND</text>
</g>
</svg>
